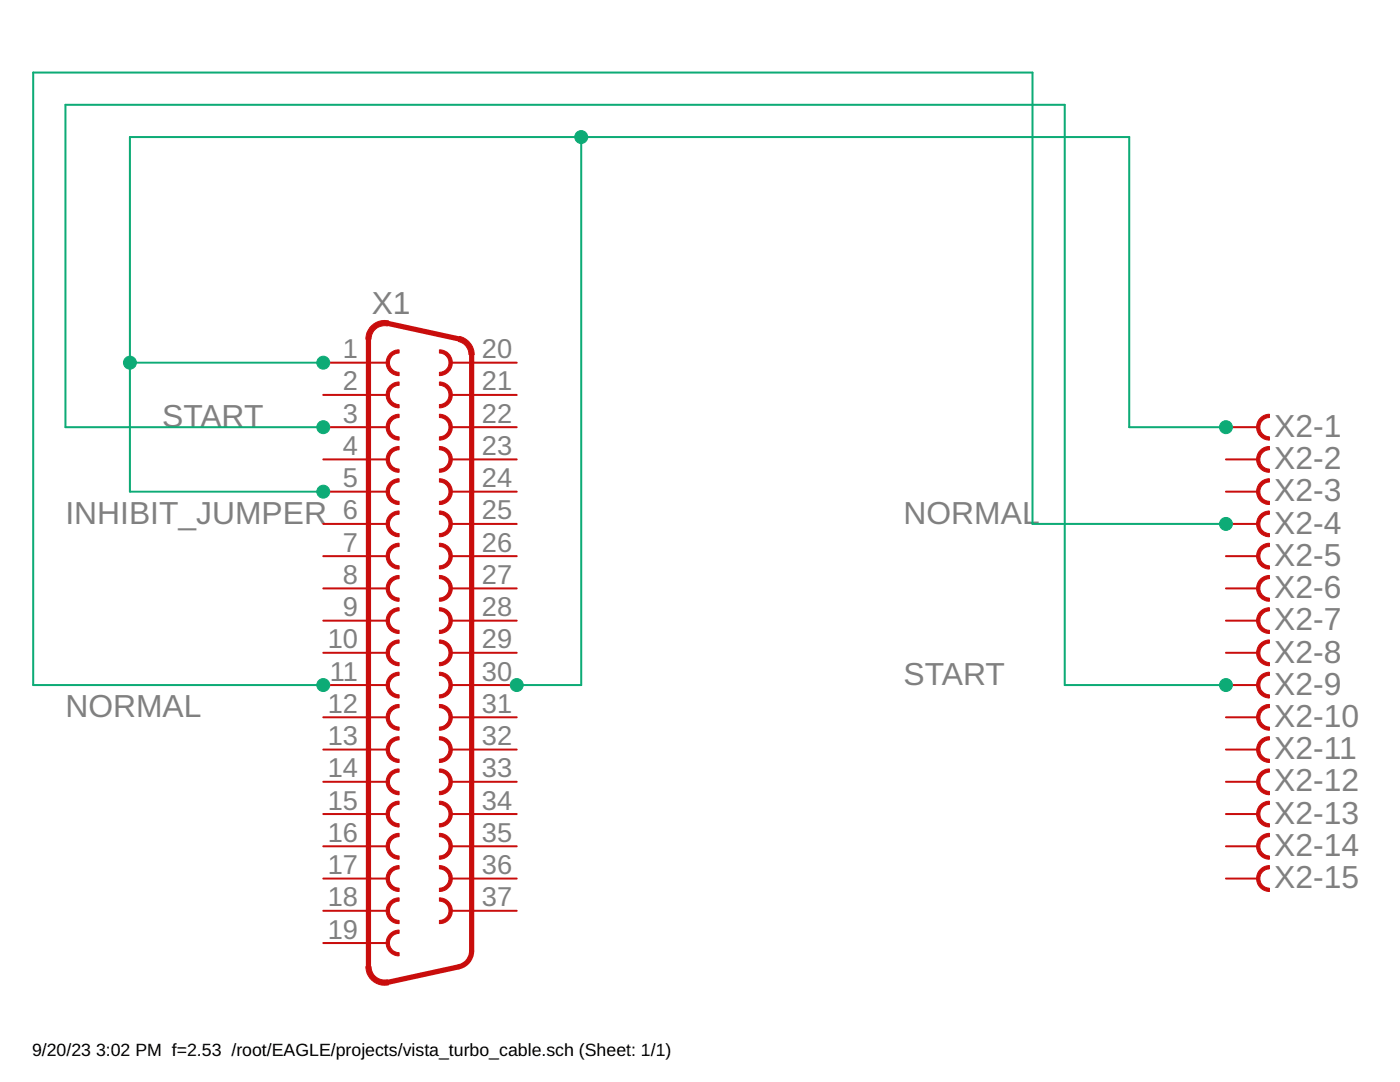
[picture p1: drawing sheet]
<svg xmlns="http://www.w3.org/2000/svg" width="279mm" height="216mm" viewBox="0 0 279 216" stroke-linecap="round" stroke-linejoin="round" font-family="sans-serif">
<g fill="#c90d0c" stroke="#c90d0c" stroke-width=".2">
<path d="M77.8 70.5a2.59 2.59 0 0 1 1.9-.7v.6a1.93 1.93 0 0 0-2 2 1.93 1.93 0 0 0 2 1.9v.7a2.58 2.58 0 0 1-2.4-1.6 2.58 2.58 0 0 1 .5-2.9z" fill-rule="evenodd"/>
<path d="M87.7 69.8a2.57 2.57 0 0 1 2.6 2.6 2.57 2.57 0 0 1-2.6 2.6v-.7a1.93 1.93 0 0 0 1.9-1.9 1.93 1.93 0 0 0-1.9-2z" fill-rule="evenodd"/>
<path d="M77.8 77a2.49 2.49 0 0 1 1.9-.8v.7a1.93 1.93 0 0 0-2 1.9 1.93 1.93 0 0 0 2 1.9v.7a2.58 2.58 0 0 1-2.4-1.6 2.58 2.58 0 0 1 .5-2.8z" fill-rule="evenodd"/>
<path d="M87.7 76.2a2.58 2.58 0 0 1 2.6 2.6 2.58 2.58 0 0 1-2.6 2.6v-.7a1.93 1.93 0 0 0 1.9-1.9 1.93 1.93 0 0 0-1.9-1.9z" fill-rule="evenodd"/>
<path d="M77.8 83.4a2.49 2.49 0 0 1 1.9-.7v.6a1.93 1.93 0 0 0-2 1.9 1.93 1.93 0 0 0 2 2v.6a2.58 2.58 0 0 1-2.4-1.6 2.58 2.58 0 0 1 .5-2.8z" fill-rule="evenodd"/>
<path d="M87.7 82.7a2.58 2.58 0 0 1 2.6 2.5 2.58 2.58 0 0 1-2.6 2.6v-.6a1.93 1.93 0 0 0 1.9-2 1.93 1.93 0 0 0-1.9-1.9z" fill-rule="evenodd"/>
<path d="M77.8 89.9a2.49 2.49 0 0 1 1.9-.8v.6a1.93 1.93 0 0 0-2 2 1.93 1.93 0 0 0 2 1.9v.6a2.57 2.57 0 0 1-2.4-1.5 2.57 2.57 0 0 1 .5-2.8z" fill-rule="evenodd"/>
<path d="M87.7 89.1a2.57 2.57 0 0 1 2.6 2.6 2.57 2.57 0 0 1-2.6 2.5v-.6a1.93 1.93 0 0 0 1.9-1.9 1.93 1.93 0 0 0-1.9-2z" fill-rule="evenodd"/>
<path d="M77.8 96.3a2.49 2.49 0 0 1 1.9-.8v.7a1.93 1.93 0 0 0-2 1.9 1.93 1.93 0 0 0 2 1.9v.7a2.57 2.57 0 0 1-2.4-1.6 2.57 2.57 0 0 1 .5-2.8z" fill-rule="evenodd"/>
<path d="M87.7 95.5a2.57 2.57 0 0 1 2.6 2.6 2.57 2.57 0 0 1-2.6 2.6v-.7a1.93 1.93 0 0 0 1.9-1.9 1.93 1.93 0 0 0-1.9-1.9z" fill-rule="evenodd"/>
<path d="M77.8 102.7a2.59 2.59 0 0 1 1.9-.7v.6a1.93 1.93 0 0 0-2 1.9 1.93 1.93 0 0 0 2 2v.6a2.58 2.58 0 0 1-2.4-1.6 2.58 2.58 0 0 1 .5-2.8z" fill-rule="evenodd"/>
<path d="M87.7 102a2.57 2.57 0 0 1 2.6 2.5 2.57 2.57 0 0 1-2.6 2.6v-.6a1.93 1.93 0 0 0 1.9-2 1.93 1.93 0 0 0-1.9-1.9z" fill-rule="evenodd"/>
<path d="M77.8 109.1a2.59 2.59 0 0 1 1.9-.7v.7a1.93 1.93 0 0 0-2 1.9 1.93 1.93 0 0 0 2 1.9v.6a2.58 2.58 0 0 1-2.4-1.5 2.58 2.58 0 0 1 .5-2.9z" fill-rule="evenodd"/>
<path d="M87.7 108.4a2.57 2.57 0 0 1 2.6 2.6 2.57 2.57 0 0 1-2.6 2.5v-.6a1.93 1.93 0 0 0 1.9-1.9 1.93 1.93 0 0 0-1.9-1.9z" fill-rule="evenodd"/>
<path d="M77.8 115.6a2.59 2.59 0 0 1 1.9-.8v.7a1.94 1.94 0 0 0-2 1.9 1.94 1.94 0 0 0 2 1.9v.7a2.58 2.58 0 0 1-2.4-1.6 2.58 2.58 0 0 1 .5-2.8z" fill-rule="evenodd"/>
<path d="M87.7 114.8a2.57 2.57 0 0 1 2.6 2.6 2.57 2.57 0 0 1-2.6 2.6v-.7a1.94 1.94 0 0 0 1.9-1.9 1.94 1.94 0 0 0-1.9-1.9z" fill-rule="evenodd"/>
<path d="M77.8 122a2.59 2.59 0 0 1 1.9-.7v.6a1.94 1.94 0 0 0-2 1.9 1.94 1.94 0 0 0 2 2v.6a2.58 2.58 0 0 1-2.4-1.6 2.58 2.58 0 0 1 .5-2.8z" fill-rule="evenodd"/>
<path d="M87.7 121.3a2.57 2.57 0 0 1 2.6 2.5 2.57 2.57 0 0 1-2.6 2.6v-.6a1.94 1.94 0 0 0 1.9-2 1.94 1.94 0 0 0-1.9-1.9z" fill-rule="evenodd"/>
<path d="M77.8 128.4a2.59 2.59 0 0 1 1.9-.7v.6a1.94 1.94 0 0 0-2 2 1.94 1.94 0 0 0 2 1.9v.6a2.58 2.58 0 0 1-2.4-1.5 2.58 2.58 0 0 1 .5-2.9z" fill-rule="evenodd"/>
<path d="M87.7 127.7a2.57 2.57 0 0 1 2.6 2.6 2.57 2.57 0 0 1-2.6 2.5v-.6a1.94 1.94 0 0 0 1.9-1.9 1.94 1.94 0 0 0-1.9-2z" fill-rule="evenodd"/>
<path d="M77.8 134.9a2.59 2.59 0 0 1 1.9-.8v.7a1.94 1.94 0 0 0-2 1.9 1.94 1.94 0 0 0 2 1.9v.7a2.58 2.58 0 0 1-2.4-1.6 2.58 2.58 0 0 1 .5-2.8z" fill-rule="evenodd"/>
<path d="M87.7 134.1a2.57 2.57 0 0 1 2.6 2.6 2.57 2.57 0 0 1-2.6 2.6v-.7a1.94 1.94 0 0 0 1.9-1.9 1.94 1.94 0 0 0-1.9-1.9z" fill-rule="evenodd"/>
<path d="M77.8 141.3a2.59 2.59 0 0 1 1.9-.7v.6a1.94 1.94 0 0 0-2 1.9 1.94 1.94 0 0 0 2 2v.6a2.58 2.58 0 0 1-2.4-1.6 2.58 2.58 0 0 1 .5-2.8z" fill-rule="evenodd"/>
<path d="M87.7 140.6a2.57 2.57 0 0 1 2.6 2.5 2.57 2.57 0 0 1-2.6 2.6v-.6a1.94 1.94 0 0 0 1.9-2 1.94 1.94 0 0 0-1.9-1.9z" fill-rule="evenodd"/>
<path d="M77.8 147.7a2.59 2.59 0 0 1 1.9-.7v.6a1.93 1.93 0 0 0-2 2 1.93 1.93 0 0 0 2 1.9v.6a2.58 2.58 0 0 1-2.4-1.5 2.58 2.58 0 0 1 .5-2.9z" fill-rule="evenodd"/>
<path d="M87.7 147a2.57 2.57 0 0 1 2.6 2.6 2.57 2.57 0 0 1-2.6 2.5v-.6a1.93 1.93 0 0 0 1.9-1.9 1.93 1.93 0 0 0-1.9-2z" fill-rule="evenodd"/>
<path d="M77.8 154.2a2.59 2.59 0 0 1 1.9-.8v.7a1.93 1.93 0 0 0-2 1.9 1.93 1.93 0 0 0 2 1.9v.7a2.58 2.58 0 0 1-2.4-1.6 2.58 2.58 0 0 1 .5-2.8z" fill-rule="evenodd"/>
<path d="M87.7 153.4a2.57 2.57 0 0 1 2.6 2.6 2.57 2.57 0 0 1-2.6 2.6v-.7a1.93 1.93 0 0 0 1.9-1.9 1.93 1.93 0 0 0-1.9-1.9z" fill-rule="evenodd"/>
<path d="M77.8 160.6a2.59 2.59 0 0 1 1.9-.7v.6a1.93 1.93 0 0 0-2 1.9 1.93 1.93 0 0 0 2 2v.6a2.58 2.58 0 0 1-2.4-1.6 2.58 2.58 0 0 1 .5-2.8z" fill-rule="evenodd"/>
<path d="M87.7 159.9a2.57 2.57 0 0 1 2.6 2.5 2.57 2.57 0 0 1-2.6 2.6v-.6a1.93 1.93 0 0 0 1.9-2 1.93 1.93 0 0 0-1.9-1.9z" fill-rule="evenodd"/>
<path d="M77.8 167a2.49 2.49 0 0 1 1.9-.7v.6a1.93 1.93 0 0 0-2 2 1.93 1.93 0 0 0 2 1.9v.6a2.58 2.58 0 0 1-2.4-1.5 2.58 2.58 0 0 1 .5-2.9z" fill-rule="evenodd"/>
<path d="M87.7 166.3a2.58 2.58 0 0 1 2.6 2.6 2.58 2.58 0 0 1-2.6 2.5v-.6a1.93 1.93 0 0 0 1.9-1.9 1.93 1.93 0 0 0-1.9-2z" fill-rule="evenodd"/>
<path d="M77.8 173.5a2.49 2.49 0 0 1 1.9-.8v.7a1.93 1.93 0 0 0-2 1.9 1.93 1.93 0 0 0 2 1.9v.7a2.58 2.58 0 0 1-2.4-1.6 2.58 2.58 0 0 1 .5-2.8z" fill-rule="evenodd"/>
<path d="M87.7 172.7a2.58 2.58 0 0 1 2.6 2.6 2.58 2.58 0 0 1-2.6 2.6v-.7a1.93 1.93 0 0 0 1.9-1.9 1.93 1.93 0 0 0-1.9-1.9z" fill-rule="evenodd"/>
<path d="M77.8 179.9a2.49 2.49 0 0 1 1.9-.7v.6a1.93 1.93 0 0 0-2 1.9 1.93 1.93 0 0 0 2 2v.6a2.57 2.57 0 0 1-2.4-1.6 2.57 2.57 0 0 1 .5-2.8z" fill-rule="evenodd"/>
<path d="M87.7 179.2a2.57 2.57 0 0 1 2.6 2.5 2.57 2.57 0 0 1-2.6 2.6v-.6a1.93 1.93 0 0 0 1.9-2 1.93 1.93 0 0 0-1.9-1.9z" fill-rule="evenodd"/>
<path d="M77.8 186.4a2.49 2.49 0 0 1 1.9-.8v.6a1.93 1.93 0 0 0-2 2 1.93 1.93 0 0 0 2 1.9v.6a2.57 2.57 0 0 1-2.4-1.5 2.57 2.57 0 0 1 .5-2.8z" fill-rule="evenodd"/>
<path d="M74.2 65a3.7 3.7 0 0 1 3.4-1l-.3 1a2.7 2.7 0 0 0-3.3 2.7h-1v-.3a3.5 3.5 0 0 1 1.2-2.4z" fill-rule="evenodd"/>
<path d="M91.7 67.1a3.7 3.7 0 0 1 2.9 3.7h-1a2.71 2.71 0 0 0-2.1-2.7z" fill-rule="evenodd"/>
<path d="M73 192.8h1a2.7 2.7 0 0 0 3.3 2.7l.3 1a3.7 3.7 0 0 1-4.6-3.7z" fill-rule="evenodd"/>
<path d="M251.5 83.4a2.49 2.49 0 0 1 1.8-.7v.6a1.93 1.93 0 0 0-1.9 1.9 1.93 1.93 0 0 0 1.9 2v.6a2.58 2.58 0 0 1-2.3-1.6 2.58 2.58 0 0 1 .5-2.8z" fill-rule="evenodd"/>
<path d="M251.5 89.9a2.49 2.49 0 0 1 1.8-.8v.6a1.93 1.93 0 0 0-1.9 2 1.93 1.93 0 0 0 1.9 1.9v.6a2.57 2.57 0 0 1-2.3-1.5 2.57 2.57 0 0 1 .5-2.8z" fill-rule="evenodd"/>
<path d="M251.5 96.3a2.49 2.49 0 0 1 1.8-.8v.7a1.93 1.93 0 0 0-1.9 1.9 1.93 1.93 0 0 0 1.9 1.9v.7a2.57 2.57 0 0 1-2.3-1.6 2.57 2.57 0 0 1 .5-2.8z" fill-rule="evenodd"/>
<path d="M251.5 102.7a2.59 2.59 0 0 1 1.8-.7v.6a1.93 1.93 0 0 0-1.9 1.9 1.93 1.93 0 0 0 1.9 2v.6a2.58 2.58 0 0 1-2.3-1.6 2.58 2.58 0 0 1 .5-2.8z" fill-rule="evenodd"/>
<path d="M251.5 109.1a2.59 2.59 0 0 1 1.8-.7v.7a1.93 1.93 0 0 0-1.9 1.9 1.93 1.93 0 0 0 1.9 1.9v.6a2.58 2.58 0 0 1-2.3-1.6 2.58 2.58 0 0 1 .5-2.8z" fill-rule="evenodd"/>
<path d="M251.5 115.6a2.59 2.59 0 0 1 1.8-.8v.7a1.94 1.94 0 0 0-1.9 1.9 1.94 1.94 0 0 0 1.9 1.9v.7a2.58 2.58 0 0 1-2.3-1.6 2.58 2.58 0 0 1 .5-2.8z" fill-rule="evenodd"/>
<path d="M251.5 122a2.59 2.59 0 0 1 1.8-.7v.6a1.94 1.94 0 0 0-1.9 1.9 1.94 1.94 0 0 0 1.9 2v.6a2.58 2.58 0 0 1-2.3-1.6 2.58 2.58 0 0 1 .5-2.8z" fill-rule="evenodd"/>
<path d="M251.5 128.4a2.59 2.59 0 0 1 1.8-.7v.6a1.94 1.94 0 0 0-1.9 2 1.94 1.94 0 0 0 1.9 1.9v.6a2.58 2.58 0 0 1-2.3-1.6 2.58 2.58 0 0 1 .5-2.8z" fill-rule="evenodd"/>
<path d="M251.5 134.9a2.59 2.59 0 0 1 1.8-.8v.7a1.94 1.94 0 0 0-1.9 1.9 1.94 1.94 0 0 0 1.9 1.9v.7a2.58 2.58 0 0 1-2.3-1.6 2.58 2.58 0 0 1 .5-2.8z" fill-rule="evenodd"/>
<path d="M251.5 141.3a2.59 2.59 0 0 1 1.8-.7v.6a1.94 1.94 0 0 0-1.9 1.9 1.94 1.94 0 0 0 1.9 2v.6a2.58 2.58 0 0 1-2.3-1.6 2.58 2.58 0 0 1 .5-2.8z" fill-rule="evenodd"/>
<path d="M251.5 147.7a2.59 2.59 0 0 1 1.8-.7v.6a1.93 1.93 0 0 0-1.9 2 1.93 1.93 0 0 0 1.9 1.9v.6a2.58 2.58 0 0 1-2.3-1.5 2.58 2.58 0 0 1 .5-2.9z" fill-rule="evenodd"/>
<path d="M251.5 154.2a2.59 2.59 0 0 1 1.8-.8v.7a1.93 1.93 0 0 0-1.9 1.9 1.93 1.93 0 0 0 1.9 1.9v.7a2.58 2.58 0 0 1-2.3-1.6 2.58 2.58 0 0 1 .5-2.8z" fill-rule="evenodd"/>
<path d="M251.5 160.6a2.59 2.59 0 0 1 1.8-.7v.6a1.93 1.93 0 0 0-1.9 1.9 1.93 1.93 0 0 0 1.9 2v.6a2.58 2.58 0 0 1-2.3-1.6 2.58 2.58 0 0 1 .5-2.8z" fill-rule="evenodd"/>
<path d="M251.5 167a2.49 2.49 0 0 1 1.8-.7v.6a1.93 1.93 0 0 0-1.9 2 1.93 1.93 0 0 0 1.9 1.9v.6a2.58 2.58 0 0 1-2.3-1.5 2.58 2.58 0 0 1 .5-2.9z" fill-rule="evenodd"/>
<path d="M251.5 173.5a2.49 2.49 0 0 1 1.8-.8v.7a1.93 1.93 0 0 0-1.9 1.9 1.93 1.93 0 0 0 1.9 1.9v.7a2.58 2.58 0 0 1-2.3-1.6 2.58 2.58 0 0 1 .5-2.8z" fill-rule="evenodd"/>
</g>
<path d="M73.5 67.7v125.1M77.4 64.5l14.2 3.1M94.1 70.8v119a3.3 3.3 0 0 1-2.5 3.1l-14.2 3.1" fill="none" stroke="#c90d0c" stroke-width="1"/>
<g fill="none" stroke="#c90d0c" stroke-width=".4">
<path d="M64.5 72.4h12.9M64.5 78.8h12.9M90.3 72.4h12.8M90.3 78.8h12.8M64.5 85.2h12.9M64.5 91.7h12.9M64.5 98.1h12.9M90.3 85.2h12.8M90.3 91.7h12.8M90.3 98.1h12.8M244.7 85.2h6.4M244.7 91.7h6.4"/>
<path d="M244.7 98.1h6.4M64.5 104.5h12.9M64.5 111h12.9M64.5 117.4h12.9M90.3 104.5h12.8M90.3 111h12.8M90.3 117.4h12.8M244.7 104.5h6.4M244.7 111h6.4M244.7 117.4h6.4M64.5 123.8h12.9M64.5 130.3h12.9"/>
<path d="M64.5 136.7h12.9M90.3 123.8h12.8M90.3 130.3h12.8M90.3 136.7h12.8M244.7 123.8h6.4M244.7 130.3h6.4M244.7 136.7h6.4M64.5 143.1h12.9M64.5 149.6h12.9M64.5 156h12.9M90.3 143.1h12.8M90.3 149.6h12.8"/>
<path d="M90.3 156h12.8M244.7 143.1h6.4M244.7 149.6h6.4M244.7 156h6.4M64.5 162.4h12.9M64.5 168.9h12.9M64.5 175.3h12.9M90.3 162.4h12.8M90.3 168.9h12.8M90.3 175.3h12.8M244.7 162.4h6.4M244.7 168.9h6.4"/>
<path d="M244.7 175.3h6.4M64.5 181.7h12.9M64.5 188.2h12.9M90.3 181.7h12.8"/>
</g>
<path d="M116 27.3v109.4h-12.9M25.9 72.4h38.6M64.5 85.2h-51.4v-64.3h199.4v115.8h32.2M244.7 85.2h-19.3v-57.9h-199.5v70.8h38.6M244.7 104.5h-38.6v-90h-199.5v122.2h57.9" fill="none" stroke="#0dab76" stroke-width=".4"/>
<g fill="#0dab76" stroke="#0dab76" stroke-width=".2">
<circle cx="64.5" cy="72.4" r="1.29"/>
<circle cx="244.7" cy="85.2" r="1.29"/>
<circle cx="25.9" cy="72.4" r="1.29"/>
<circle cx="64.5" cy="98.1" r="1.29"/>
<circle cx="116" cy="27.3" r="1.29"/>
<circle cx="103.1" cy="136.7" r="1.29"/>
<circle cx="64.5" cy="85.2" r="1.29"/>
<circle cx="244.7" cy="136.7" r="1.29"/>
<circle cx="64.5" cy="136.7" r="1.29"/>
<circle cx="244.7" cy="104.5" r="1.29"/>
</g>
<g font-size="6.3" fill="#808080">
<text x="74.2" y="62.7">X1</text>
<text x="32.4" y="85.2">START</text>
<text x="254.3" y="87.2">X2-1</text>
<text x="254.3" y="93.6">X2-2</text>
<text x="254.3" y="100">X2-3</text>
<text x="13.1" y="104.5">INHIBIT_JUMPER</text>
<text x="180.3" y="104.5">NORMAL</text>
<text x="254.3" y="106.5">X2-4</text>
<text x="254.3" y="112.9">X2-5</text>
<text x="254.3" y="119.3">X2-6</text>
<text x="254.3" y="125.8">X2-7</text>
<text x="180.3" y="136.7">START</text>
<text x="254.3" y="132.2">X2-8</text>
<text x="13.1" y="143.1">NORMAL</text>
<text x="254.3" y="138.6">X2-9</text>
<text x="254.3" y="145.1">X2-10</text>
<text x="254.3" y="151.5">X2-11</text>
<text x="254.3" y="157.9">X2-12</text>
<text x="254.3" y="164.4">X2-13</text>
<text x="254.3" y="170.8">X2-14</text>
<text x="254.3" y="177.2">X2-15</text>
</g>
<g font-size="5.4" fill="#808080">
<text x="68.4" y="71.5">1</text>
<text x="96.2" y="71.5">20</text>
<text x="68.4" y="77.9">2</text>
<text x="96.2" y="77.9">21</text>
<text x="68.4" y="84.3">3</text>
<text x="96.2" y="84.3">22</text>
<text x="68.4" y="90.8">4</text>
<text x="96.2" y="90.8">23</text>
<text x="68.4" y="97.2">5</text>
<text x="96.2" y="97.2">24</text>
<text x="68.4" y="103.6">6</text>
<text x="96.2" y="103.6">25</text>
<text x="68.4" y="110.1">7</text>
<text x="96.2" y="110.1">26</text>
<text x="68.4" y="116.5">8</text>
<text x="96.2" y="116.5">27</text>
<text x="68.4" y="122.9">9</text>
<text x="96.2" y="122.9">28</text>
<text x="65.4" y="129.4">10</text>
<text x="96.2" y="129.4">29</text>
<text x="65.8" y="135.8">11</text>
<text x="96.2" y="135.8">30</text>
<text x="65.4" y="142.2">12</text>
<text x="96.2" y="142.2">31</text>
<text x="65.4" y="148.7">13</text>
<text x="96.2" y="148.7">32</text>
<text x="65.4" y="155.1">14</text>
<text x="96.2" y="155.1">33</text>
<text x="65.4" y="161.5">15</text>
<text x="96.2" y="161.5">34</text>
<text x="65.4" y="168">16</text>
<text x="96.2" y="168">35</text>
<text x="65.4" y="174.4">17</text>
<text x="96.2" y="174.4">36</text>
<text x="65.4" y="180.8">18</text>
<text x="96.2" y="180.8">37</text>
<text x="65.4" y="187.3">19</text>
</g>
<g font-size="3.5">
<text x="6.4" y="210.7">9/20/23</text>
<text x="19.2" y="210.7">3:02 PM f=2.53 /root/EAGLE/projects/vista_turbo_cable.sch (Sheet: 1/1)</text>
</g>
</svg>
